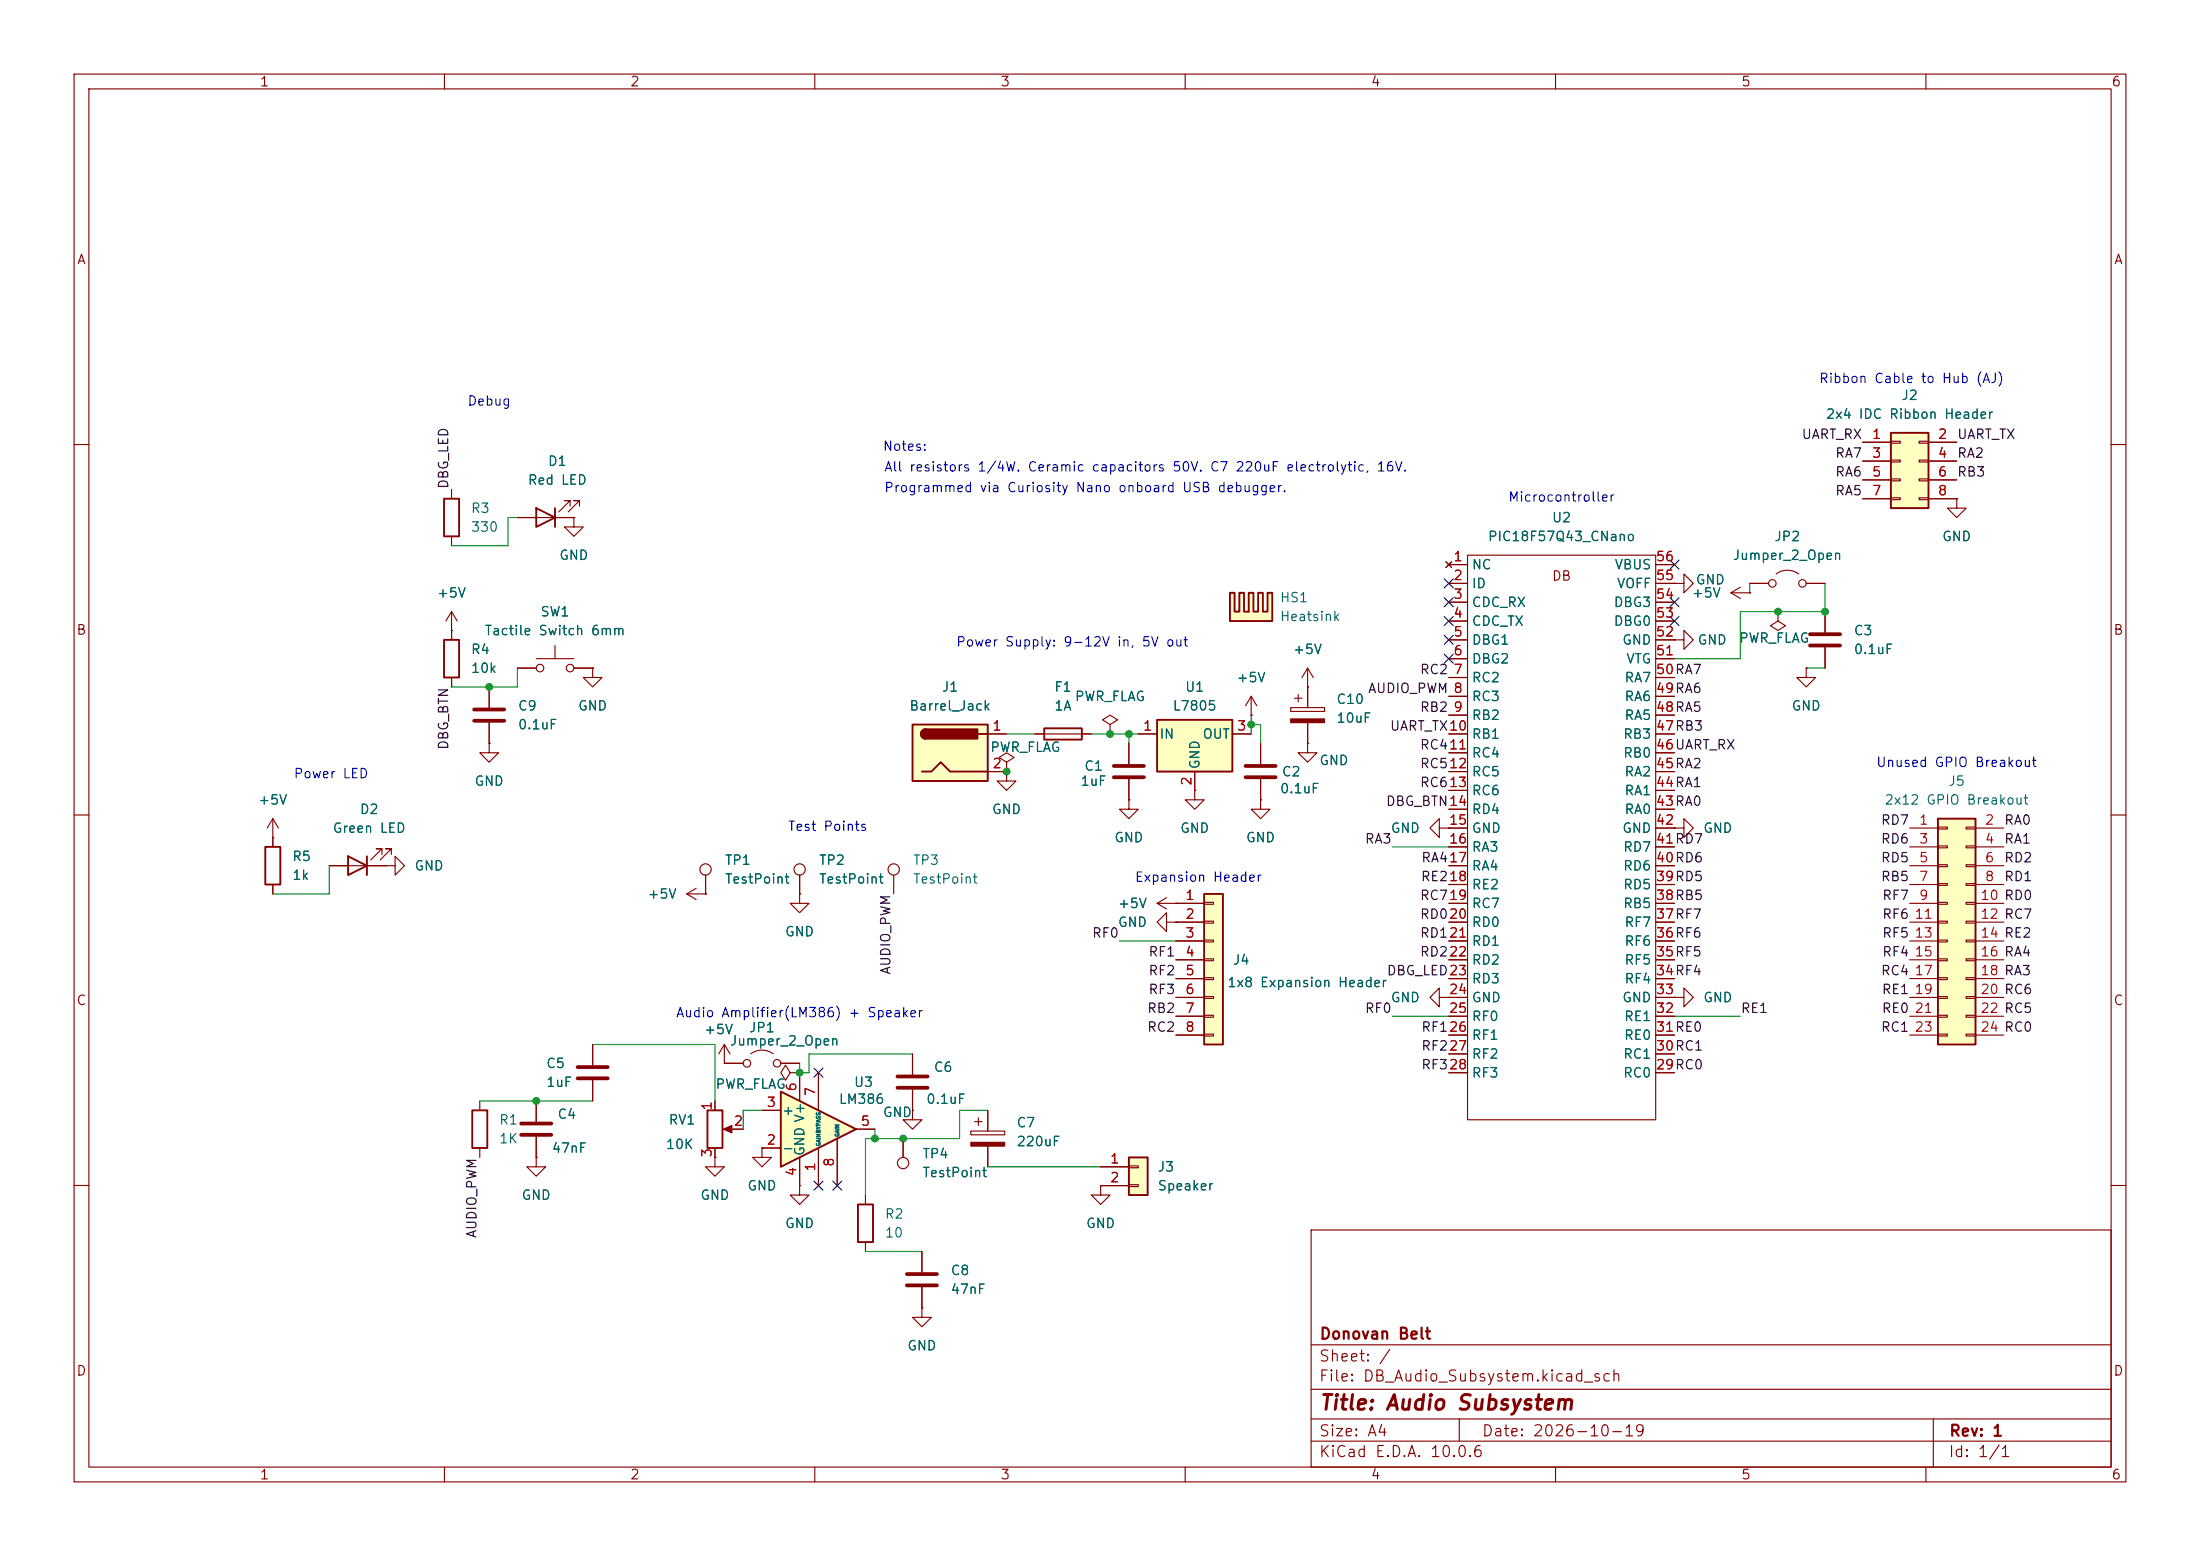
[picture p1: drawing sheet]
<svg xmlns="http://www.w3.org/2000/svg" width="297mm" height="210mm" viewBox="0 0 297 210" stroke-linecap="round" stroke-linejoin="round" font-family="sans-serif">
<g fill="none" stroke="#840000" stroke-width=".15">
<path d="M10 10h277v190h-277zM12 12h273v186h-273zM60 10v2M110 10v2M160 10v2M210 10v2M260 10v2M10 60h2M285 60h2M10 110h2M285 110h2M10 160h2"/>
<path d="M177 166h108v32h-108zM285 160h2M60 198v2M110 198v2M160 198v2M177 194.5h108M177 191.5h108M177 187.5h108M177 181.5h108M197 191.5v3M210 198v2M260 198v2"/>
<path d="M261 191.5v6.5"/>
</g>
<path d="M123.2 97.8h10.1v7.6h-10.1z" fill="#ffffc2"/>
<path d="M123.2 97.8h10.1v7.6h-10.1zM125 98.4a.64 .64 0 0 0-.7 .7 .64 .64 0 0 0 .7 .6M132.1 99.1h1.2M124.5 104.1h1.2l1.3-1.2 1.3 1.2h5" fill="none" stroke="#840000" stroke-width=".25"/>
<g fill="#840000" stroke="#840000" stroke-width=".25">
<path d="M124.5 98.6l.5-.2v1.3a.63 .63 0 0 1-.6-.4 .63 .63 0 0 1 .1-.7z"/>
<path d="M125 98.4h7v1.3h-7z"/>
</g>
<g fill="none" stroke="#840000" stroke-width=".15">
<path d="M80 90.2v1.2h1.3l-1.3 1.3-1.3-1.3h1.3M80 90.2h.1M133.3 99.1h2.6M52.1 116.8h1.2v-1.2l1.3 1.2-1.3 1.3v-1.3M52.1 116.8h.1M120.6 118.1v2.6M133.3 104.1h2.6M135.9 102.9l1-.7-1-.6-1 .6 1 .7v1.2M135.9 104.1h.1M135.9 104.1v1.3h1.3l-1.3 1.3-1.3-1.3h1.3"/>
<circle cx="120.6" cy="117.3" r=".76"/>
</g>
<path d="M156.2 97.2h10.2v6.9h-10.2z" fill="#ffffc2"/>
<path d="M156.2 97.2h10.2v6.9h-10.2zM35.8 114.3h2v5.1h-2zM47 115.6l2.5 1.2-2.5 1.3zM49.5 115.6v2.5" fill="none" stroke="#840000" stroke-width=".25"/>
<path d="M61 85.1h.1M61 82.6l-.8 1.2M61 82.6l.7 1.2M61 82.6v2.5M153.7 99.1h2.5M166.4 99.1h2.5M36.8 113v1.3M36.8 119.4v1.3M44.4 116.8h7.7M51.6 115.3v-.7h-.8h.8l-1.6 1.5M52.8 115.3v-.7h-.7h.7l-1.5 1.5M161.3 104.1v2.6" fill="none" stroke="#840000" stroke-width=".15"/>
<g fill="#ffffc2">
<path d="M166 80h.7v2.6h.6v-2.6h.6v2.6h.7l-.7 1.2h-1.9z"/>
<path d="M168.6 80h.6v2.6h.6v-2.6h.7v2.6h.6v-2.6h.7v3.8h-3.9l.7-1.2z"/>
</g>
<path d="M59.9 86.4h2.1v5h-2.1zM166 80h.7v2.6h.6v-2.6h.6v2.6h.7v-2.6h.6v2.6h.6v-2.6h.7v2.6h.6v-2.6h.7v3.8h-5.8z" fill="none" stroke="#840000" stroke-width=".25"/>
<path d="M150.4 103.4h4M150.4 104.9h4M168.1 103.4h4.1M168.1 104.9h4.1" fill="none" stroke="#840000" stroke-width=".51"/>
<g fill="none" stroke="#840000" stroke-width=".15">
<path d="M226.1 78.7h1.2v-1.2l1.3 1.2-1.3 1.3v-1.3M226.1 78.7h.1M234.9 79.2l-1.2 .8M61 85.1v1.3M61 91.4v1.3M69.8 90.2h2.6M72.4 88.9h5.1M74.9 87.1v1.8M77.5 90.2h2.5M168.9 96.5h.1M168.9 94l-.8 1.3M168.9 94l.8 1.3"/>
<path d="M168.9 94v2.5M174.2 95.5h4.6v.5h-4.6zM174.8 94.2h1M175.3 93.7v1M176.5 92.7h.1M176.5 90.2v5.3M176.5 97.5v2.8M176.5 90.2l-.7 1.2M176.5 90.2l.8 1.2M226.1 86.4h1.2v-1.3l1.3 1.3-1.3 1.2v-1.2M226.1 86.4h.1M233.7 80l1.2 .8"/>
<path d="M233.7 80h2.5M236.2 80h.1M152.4 108v1.2h1.3l-1.3 1.3-1.3-1.3h1.3M152.4 108h.1M152.4 100.3v2.8M152.4 105.2v2.8M161.3 106.7v1.3h1.3l-1.3 1.2-1.3-1.2h1.3M161.3 106.7h.1M170.2 108v1.2h1.2l-1.2 1.3-1.3-1.3h1.3M170.2 108h.1M170.2 100.3v2.8M170.2 105.2v2.8"/>
<path d="M176.5 100.3v1.3h1.3l-1.3 1.3-1.2-1.3h1.2M176.5 100.3h.1"/>
<circle cx="72.9" cy="90.2" r=".51"/>
<circle cx="77" cy="90.2" r=".51"/>
</g>
<path d="M174.2 97h4.6v.5h-4.6z" fill="#840000" stroke="#840000" stroke-width=".15"/>
<path d="M261.6 110.5h5.1v30.5h-5.1z" fill="#ffffc2"/>
<path d="M141 98.3h5v1.5h-5zM261.6 110.5h5.1v30.5h-5.1z" fill="none" stroke="#840000" stroke-width=".25"/>
<g fill="none" stroke="#840000" stroke-width=".15">
<path d="M195.2 75.8l.8 .8M195.6 76.2h2.5M195.6 78.7h2.5M196 75.8l-.8 .8M198.1 74.9h25.4v76.2h-25.4zM223.5 76.2h2.6M223.5 78.7h2.6M236.2 78.7h2.6M239.8 77.5a2.54 2.54 0 0 1 3 0M243.8 78.7h2.6M139.7 99.1h7.6M149.9 97.8l1-.6-1-.7-1.1 .7 1.1 .6v1.3"/>
<path d="M149.9 99.1h.1M195.6 99.1h2.5M195.6 81.3h2.5M195.6 83.8h2.5M195.6 86.4h2.5M195.6 88.9h2.5M195.6 91.4h2.5M195.6 94h2.5M195.6 96.5h2.5M223.5 99.1h2.6M223.5 81.3h2.6M223.5 83.8h2.6"/>
<path d="M223.5 86.4h2.6M223.5 88.9h2.6M223.5 91.4h2.6M223.5 94h2.6M223.5 96.5h2.6M240 82.6v1.2l1 .7-1 .6-1-.6 1-.7M240 82.6h.1M243.8 90.2v1.2h1.3l-1.3 1.3-1.2-1.3h1.2M243.8 90.2h.1M246.4 82.6v2.7M246.4 87.4v2.8M36.8 113h.1"/>
<path d="M36.8 110.5l-.7 1.3M36.8 110.5l.8 1.3M36.8 110.5v2.5M95.2 118.1v2.6M107.9 118.1v2.6M195.6 111.8h2.5M195.6 114.3h2.5M195.6 116.8h2.5M195.6 119.4h2.5M195.6 101.6h2.5M195.6 104.1h2.5M195.6 106.7h2.5"/>
<path d="M195.6 109.2h2.5M223.5 111.8h2.6M223.5 114.3h2.6M223.5 116.8h2.6M223.5 119.4h2.6M223.5 101.6h2.6M223.5 104.1h2.6M223.5 106.7h2.6M223.5 109.2h2.6M226.1 111.8h1.2v-1.3l1.3 1.3-1.3 1.2v-1.2M226.1 111.8h.1M257.8 111.8h3.8"/>
<path d="M257.8 114.3h3.8M257.8 116.8h3.8M257.8 119.4h3.8M261.6 111.6h1.3v.3h-1.3zM261.6 114.2h1.3v.2h-1.3zM261.6 116.7h1.3v.3h-1.3zM261.6 119.3h1.3v.2h-1.3zM265.4 111.6h1.3v.3h-1.3zM265.4 114.2h1.3v.2h-1.3zM265.4 116.7h1.3v.3h-1.3zM265.4 119.3h1.3v.2h-1.3zM266.7 111.8h3.8"/>
<path d="M266.7 114.3h3.8M266.7 116.8h3.8M266.7 119.4h3.8M107.9 120.7v1.2h1.3l-1.3 1.3-1.2-1.3h1.2M107.9 120.7h.1M156.2 121.9h2.5M156.2 121.9l1.3 .8M157.5 124.5v-1.3l-1.3 1.3 1.3 1.2v-1.2h1.2M157.5 121.2l-1.3 .7M158.7 124.5h.1M158.7 121.9h.1M195.6 121.9h2.5"/>
<path d="M195.6 124.5h2.5M195.6 127h2.5M195.6 129.5h2.5M195.6 132.1h2.5M195.6 134.6h2.5M195.6 137.2h2.5M195.6 139.7h2.5M223.5 121.9h2.6M223.5 124.5h2.6M223.5 127h2.6M223.5 129.5h2.6M223.5 132.1h2.6"/>
<path d="M223.5 134.6h2.6M223.5 137.2h2.6M223.5 139.7h2.6M226.1 134.6h1.2v-1.2l1.3 1.2-1.3 1.3v-1.3M226.1 134.6h.1M257.8 121.9h3.8M257.8 124.5h3.8M257.8 127h3.8M257.8 129.5h3.8M257.8 132.1h3.8M257.8 134.6h3.8M257.8 137.2h3.8"/>
<path d="M257.8 139.7h3.8M261.6 121.8h1.3v.2h-1.3zM261.6 124.3h1.3v.3h-1.3zM261.6 126.9h1.3v.2h-1.3zM261.6 129.4h1.3v.3h-1.3zM261.6 132h1.3v.2h-1.3zM261.6 134.5h1.3v.2h-1.3zM261.6 137h1.3v.3h-1.3zM261.6 139.6h1.3v.2h-1.3zM265.4 121.8h1.3v.2h-1.3zM265.4 124.3h1.3v.3h-1.3zM265.4 126.9h1.3v.2h-1.3z"/>
<path d="M265.4 129.4h1.3v.3h-1.3zM265.4 132h1.3v.2h-1.3zM265.4 134.5h1.3v.2h-1.3zM265.4 137h1.3v.3h-1.3zM265.4 139.6h1.3v.2h-1.3zM266.7 121.9h3.8M266.7 124.5h3.8M266.7 127h3.8M266.7 129.5h3.8M266.7 132.1h3.8M266.7 134.6h3.8M266.7 137.2h3.8"/>
<path d="M266.7 139.7h3.8M96.5 156.2v1.3h1.3l-1.3 1.3-1.3-1.3h1.3M96.5 156.2h.1M102.9 154.9v1.3h1.2l-1.2 1.3-1.3-1.3h1.3M102.9 154.9h.1M121.9 153.7v2.5M123.2 149.9v1.2h1.3l-1.3 1.3-1.3-1.3h1.3M123.2 149.9h.1M123.2 142.2v2.8M123.2 147.1v2.8M195.6 142.2h2.5M195.6 144.8h2.5"/>
<path d="M223.5 142.2h2.6M223.5 144.8h2.6M107.9 160v1.3h1.3l-1.3 1.3-1.2-1.3h1.2M107.9 160h.1"/>
<circle cx="239.3" cy="78.7" r=".51"/>
<circle cx="243.3" cy="78.7" r=".51"/>
<circle cx="95.2" cy="117.3" r=".76"/>
<circle cx="107.9" cy="117.3" r=".76"/>
<circle cx="121.9" cy="157" r=".76"/>
</g>
<path d="M244.3 85.6h4.1M244.3 87.1h4.1M121.2 145.3h4M121.2 146.8h4" fill="none" stroke="#840000" stroke-width=".51"/>
<path d="M255.3 58.4h5v10.2h-5z" fill="#ffffc2"/>
<path d="M255.3 58.4h5v10.2h-5z" fill="none" stroke="#840000" stroke-width=".25"/>
<g fill="none" stroke="#840000" stroke-width=".15">
<path d="M251.5 59.7h3.8M255.3 59.6h1.2v.2h-1.2zM259.1 59.6h1.2v.2h-1.2zM260.3 59.7h3.9M251.5 62.2h3.8M251.5 64.8h3.8M251.5 67.3h3.8M255.3 62.1h1.2v.3h-1.2zM255.3 64.6h1.2v.3h-1.2zM255.3 67.2h1.2v.2h-1.2zM259.1 62.1h1.2v.3h-1.2zM259.1 64.6h1.2v.3h-1.2z"/>
<path d="M259.1 67.2h1.2v.2h-1.2zM260.3 62.2h3.9M260.3 64.8h3.9M260.3 67.3h3.9"/>
</g>
<path d="M105.4 147.3l10.2 5.1-10.2 5.1z" fill="#ffffc2"/>
<path d="M105.4 147.3l10.2 5.1-10.2 5.1z" fill="none" stroke="#840000" stroke-width=".25"/>
<g fill="none" stroke="#840000" stroke-width=".15">
<path d="M264.2 67.3v1.3h1.2l-1.2 1.3-1.3-1.3h1.3M264.2 67.3h.1M97.8 143.5h.1M97.8 141l-.8 1.2M97.8 141l.8 1.2M97.8 141v2.5M97.8 143.5h2.5M101.3 142.2a2.54 2.54 0 0 1 3.1 0M102.9 154.9h2.5M102.9 149.9h2.5M105.4 143.5h2.5M106.7 144.8l-.7-1-.6 1 .6 1 .7-1h1.2"/>
<path d="M107.9 144.8h.1M107.9 144.8v3.8M107.9 156.2v3.8M110.5 144.8v5.1M110.5 154.9v5.1M113 153.7v6.3M115.6 152.4h2.5M131.1 152.7h4.5v.5h-4.5zM131.6 151.4h1M132.1 150.9v1M133.3 149.9v2.8M133.3 154.7v2.8"/>
<circle cx="100.8" cy="143.5" r=".51"/>
<circle cx="104.9" cy="143.5" r=".51"/>
</g>
<path d="M131.1 154.2h4.5v.5h-4.5z" fill="#840000" stroke="#840000" stroke-width=".15"/>
<path d="M152.4 156.2h2.5v5.1h-2.5z" fill="#ffffc2"/>
<path d="M59.9 67.3h2.1v5.1h-2.1zM152.4 156.2h2.5v5.1h-2.5z" fill="none" stroke="#840000" stroke-width=".25"/>
<path d="M61 66v1.3M61 72.4v1.3M194.3 134.6v-1.2l-1.3 1.2 1.3 1.3v-1.3h1.3M195.6 134.6h.1M148.6 157.5h3.8M152.4 157.4h1.3v.2h-1.3zM152.4 159.9h1.3v.2h-1.3zM124.5 176.5v1.3h1.2l-1.2 1.3-1.3-1.3h1.3M124.5 176.5h.1M148.6 160v1.3h1.3l-1.3 1.3-1.3-1.3h1.3M148.6 160h.1M148.6 160h3.8" fill="none" stroke="#840000" stroke-width=".15"/>
<path d="M162.6 120.7h2.5v20.3h-2.5z" fill="#ffffc2"/>
<path d="M72.4 68.6l2.5 1.3-2.5 1.2zM74.9 68.6v2.5M162.6 120.7h2.5v20.3h-2.5zM63.8 149.9h2v5h-2zM95.5 149.9h2v5h-2zM115.8 162.6h2.1v5h-2.1z" fill="none" stroke="#840000" stroke-width=".25"/>
<g fill="none" stroke="#840000" stroke-width=".15">
<path d="M251.5 59.7h3.8M260.3 59.7h3.9M69.8 69.9h7.7M77 68.3v-.7h-.8h.8l-1.6 1.5M77.5 69.9v1.2h1.2l-1.2 1.3-1.3-1.3h1.3M77.5 69.9h.1M78.2 68.3v-.7h-.7h.7l-1.5 1.5M195.2 75.8l.8 .8M195.6 76.2h2.5M195.6 78.7h2.5M196 75.8l-.8 .8M223.5 76.2h2.6"/>
<path d="M223.5 78.7h2.6M226.1 78.7h.1M236.2 78.7h2.6M243.8 78.7h2.6M251.5 62.2h3.8M251.5 64.8h3.8M251.5 67.3h3.8M260.3 62.2h3.9M260.3 64.8h3.9M260.3 67.3h3.9M264.2 67.3h.1M61 85.1h.1"/>
<path d="M61 85.1v1.3M61 91.4v1.3M66 92.7v2.8M66 97.5v2.8M69.8 90.2h2.6M77.5 90.2h2.5M80 90.2h.1M133.3 99.1h2.6M139.7 99.1h1.3M146 99.1h1.3M149.9 99.1h.1M153.7 99.1h2.5"/>
<path d="M166.4 99.1h2.5M168.9 96.5h.1M176.5 92.7h.1M176.5 92.7v2.8M176.5 97.5v2.8M195.6 99.1h2.5M195.6 81.3h2.5M195.6 83.8h2.5M195.6 86.4h2.5M195.6 88.9h2.5M195.6 91.4h2.5M195.6 94h2.5"/>
<path d="M195.6 96.5h2.5M223.5 99.1h2.6M223.5 81.3h2.6M223.5 83.8h2.6M223.5 86.4h2.6M223.5 88.9h2.6M223.5 91.4h2.6M223.5 94h2.6M223.5 96.5h2.6M226.1 86.4h.1M236.2 80h.1M240 82.6h.1"/>
<path d="M243.8 90.2h.1M246.4 82.6v2.7M246.4 87.4v2.8M36.8 113h.1M36.8 113v1.3M36.8 119.4v1.3M44.4 116.8h2.6M49.5 116.8h2.6M52.1 116.8h.1M66 100.3v1.3h1.3l-1.3 1.3-1.2-1.3h1.2M66 100.3h.1M94 119.9l-1.3 .8"/>
<path d="M95.2 118.1v2.6M107.9 118.1v2.6M133.3 104.1h2.6M135.9 104.1h.1M152.4 108h.1M152.4 100.3v2.8M152.4 105.2v2.8M161.3 106.7h.1M161.3 104.1v2.6M170.2 108h.1M170.2 100.3v2.8M170.2 105.2v2.8"/>
<path d="M176.5 100.3h.1M194.3 111.8v-1.3l-1.3 1.3 1.3 1.2v-1.2h1.3M195.6 111.8h.1M195.6 104.1h2.5M195.6 101.6h2.5M195.6 106.7h2.5M195.6 109.2h2.5M195.6 111.8h2.5M195.6 114.3h2.5M195.6 116.8h2.5M195.6 119.4h2.5M223.5 104.1h2.6"/>
<path d="M223.5 101.6h2.6M223.5 106.7h2.6M223.5 109.2h2.6M223.5 111.8h2.6M223.5 114.3h2.6M223.5 116.8h2.6M223.5 119.4h2.6M226.1 111.8h.1M92.7 120.7l1.3 .7M92.7 120.7h2.5M95.2 120.7h.1M107.9 120.7h.1"/>
<path d="M158.7 124.5h.1M158.7 121.9h.1M158.7 121.9h3.9M158.7 124.5h3.9M158.7 127h3.9M158.7 129.5h3.9M158.7 132.1h3.9M158.7 134.6h3.9M158.7 137.2h3.9M158.7 139.7h3.9M162.6 121.8h1.2v.2h-1.2zM162.6 124.3h1.2v.3h-1.2z"/>
<path d="M162.6 126.9h1.2v.2h-1.2zM162.6 129.4h1.2v.3h-1.2zM162.6 132h1.2v.2h-1.2zM162.6 134.5h1.2v.2h-1.2zM162.6 137h1.2v.3h-1.2zM162.6 139.6h1.2v.2h-1.2zM195.6 134.6h.1M195.6 121.9h2.5M195.6 124.5h2.5M195.6 127h2.5M195.6 129.5h2.5M195.6 132.1h2.5"/>
<path d="M195.6 134.6h2.5M195.6 137.2h2.5M195.6 139.7h2.5M223.5 121.9h2.6M223.5 124.5h2.6M223.5 127h2.6M223.5 129.5h2.6M223.5 132.1h2.6M223.5 134.6h2.6M223.5 137.2h2.6M223.5 139.7h2.6M226.1 134.6h.1"/>
<path d="M64.8 148.6v1.3M64.8 154.9v1.3M72.4 156.2v1.3h1.3l-1.3 1.3-1.3-1.3h1.3M72.4 156.2h.1M72.4 148.6v2.8M72.4 153.4v2.8M80 141v2.8M80 145.8v2.8M96.5 156.2h.1M96.5 148.6v1.3M96.5 154.9v1.3M97.8 143.5h.1"/>
<path d="M97.8 143.5h2.5M98 152.4h2.3M102.9 154.9h.1M102.9 154.9h2.5M102.9 149.9h2.5M105.4 143.5h2.5M107.9 144.8h.1M107.9 144.8v3.8M107.9 156.2v3.8M110.5 144.8v5.1M110.5 154.9v5.1M113 153.7v6.3"/>
<path d="M115.6 152.4h2.5M121.9 153.7v2.5M123.2 149.9h.1M123.2 142.2v2.8M123.2 147.1v2.8M133.3 149.9v2.8M133.3 154.7v2.8M148.6 157.5h3.8M195.6 142.2h2.5M195.6 144.8h2.5M223.5 142.2h2.6M223.5 144.8h2.6"/>
<path d="M107.9 160h.1M116.8 161.3v1.3M116.8 167.6v1.3M124.5 176.5h.1M124.5 168.9v2.8M124.5 173.7v2.8M148.6 160h.1M148.6 160h3.8"/>
</g>
<path d="M64 95.8h4.1M64 97.3h4.1M70.4 151.6h4M70.4 153.2h4M78 144h4M78 145.5h4M122.4 172h4.1M122.4 173.5h4.1" fill="none" stroke="#840000" stroke-width=".51"/>
<path d="M97.7 152.4l1.1-.5v1z" fill="#840000" stroke="#840000" stroke-width=".15"/>
<g fill="none" stroke="#009600" stroke-width=".15">
<path d="M69.8 69.9h-1.2v3.8h-7.6M236.2 78.7v1.3M246.4 78.7v3.9h-11.5v6.3h-8.8M69.8 90.2v2.5h-8.8M135.9 99.1h3.8M147.3 99.1h6.4M152.4 99.1v1.2M168.9 97.8h1.3v2.5M168.9 96.5v2.6M243.8 90.2h2.6M44.4 116.8v3.9h-7.6M188 114.3h7.6"/>
<path d="M151.1 127h7.6M188 137.2h7.6M226.1 137.2h8.8M64.8 148.6h15.2M80 141h16.5v7.6M102.9 149.9h-2.6v2.5M118.1 152.4v1.3M123.2 142.2h-14v2.6h-1.3v-1.3M133.3 149.9h-3.8v3.8h-12.7v7.6M133.3 157.5h15.3M116.8 168.9h7.7"/>
</g>
<g fill="none" stroke="#000084" stroke-width=".15">
<path d="M195 78.1l1.2 1.2M196.2 78.1l-1.2 1.2M225.5 75.6l1.2 1.2M226.7 75.6l-1.2 1.2M195 80.7l1.2 1.2M195 88.3l1.2 1.2M195 83.2l1.2 1.2M195 85.8l1.2 1.2M196.2 80.7l-1.2 1.2M196.2 88.3l-1.2 1.2M196.2 83.2l-1.2 1.2M196.2 85.8l-1.2 1.2"/>
<path d="M225.5 83.2l1.2 1.2M225.5 80.7l1.2 1.2M226.7 83.2l-1.2 1.2M226.7 80.7l-1.2 1.2M109.9 159.4l1.2 1.2M109.9 144.2l1.2 1.2M111.1 159.4l-1.2 1.2M111.1 144.2l-1.2 1.2M112.4 159.4l1.2 1.2M113.6 159.4l-1.2 1.2"/>
</g>
<g fill="#009600" stroke="#009600" stroke-width=".14">
<circle cx="152.4" cy="99.1" r=".46"/>
<circle cx="168.9" cy="97.8" r=".46"/>
<circle cx="135.9" cy="104.1" r=".46"/>
<circle cx="149.9" cy="99.1" r=".46"/>
<circle cx="240" cy="82.6" r=".46"/>
<circle cx="246.4" cy="82.6" r=".46"/>
<circle cx="66" cy="92.7" r=".46"/>
<circle cx="72.4" cy="148.6" r=".46"/>
<circle cx="118.1" cy="153.7" r=".46"/>
<circle cx="121.9" cy="153.7" r=".46"/>
<circle cx="107.9" cy="144.8" r=".46"/>
</g>
<text font-size="2" fill="#840000" x="178" y="190.8">Title: Audio Subsystem</text>
<g font-size="1.5" fill="#840000">
<text x="178" y="184.1">Sheet: /</text>
<text x="178" y="181.1">Donovan Belt</text>
<text x="178" y="186.8">File: DB_Audio_Subsystem.kicad_sch</text>
<text x="178" y="197">KiCad E.D.A. 10.0.6</text>
<text x="178" y="194.2">Size: A4</text>
<text x="200" y="194.2">Date: 2026-10-19</text>
<text x="263" y="197">Id: 1/1</text>
<text x="263" y="194.2">Rev: 1</text>
</g>
<g font-size="1.3" fill="#840000">
<text x="35" y="12">1</text>
<text x="85" y="12">2</text>
<text x="135" y="12">3</text>
<text x="185" y="12">4</text>
<text x="235" y="12">5</text>
<text x="285" y="12">6</text>
<text x="10.3" y="36">A</text>
<text x="285.3" y="36">A</text>
<text x="209.4" y="78.7">DB</text>
<text x="10.2" y="86">B</text>
<text x="285.2" y="86">B</text>
<text x="10.2" y="136">C</text>
<text x="285.2" y="136">C</text>
<text x="10.2" y="186">D</text>
<text x="285.2" y="186">D</text>
<text x="35" y="200">1</text>
<text x="85" y="200">2</text>
<text x="135" y="200">3</text>
<text x="185" y="200">4</text>
<text x="235" y="200">5</text>
<text x="285" y="200">6</text>
</g>
<g font-size="1.3" fill="#0000c2">
<text x="245.5" y="52">Ribbon Cable to Hub (AJ)</text>
<text x="63" y="55.1">Debug</text>
<text x="119.1" y="61.2">Notes:</text>
<text x="119.3" y="64">All resistors 1/4W. Ceramic capacitors 50V. C7 220uF electrolytic, 16V.</text>
<text x="119.3" y="66.8">Programmed via Curiosity Nano onboard USB debugger.</text>
<text x="203.5" y="68">Microcontroller</text>
<text x="129" y="87.6">Power Supply: 9-12V in, 5V out</text>
<text x="39.6" y="105.4">Power LED</text>
<text x="253.2" y="103.8">Unused GPIO Breakout</text>
<text x="106.3" y="112.5">Test Points</text>
<text x="153.1" y="119.3">Expansion Header</text>
<text x="91.2" y="137.6">Audio Amplifier(LM386) + Speaker</text>
</g>
<g font-size="1.3" fill="#0f0f0f">
<text x="243.1" y="59.6">UART_RX</text>
<text x="264.1" y="59.6">UART_TX</text>
<text x="247.7" y="62.1">RA7</text>
<text x="247.7" y="64.6">RA6</text>
<text x="264.1" y="64.6">RB3</text>
<text x="264.1" y="62.1">RA2</text>
<text x="60.8" y="66.1" transform="rotate(-90 60.8 66.1)">DBG_LED</text>
<text x="247.7" y="67.2">RA5</text>
<text x="184.6" y="93.9">AUDIO_PWM 8</text>
<text x="191.6" y="91.3">RC2</text>
<text x="60.8" y="101.3" transform="rotate(-90 60.8 101.3)">DBG_BTN</text>
<text x="187.6" y="98.9">UART_TX10</text>
<text x="191.6" y="96.4">RB2</text>
<text x="191.6" y="101.5">RC411</text>
<text x="191.6" y="104">RC512</text>
<text x="191.6" y="106.6">RC613</text>
<text x="187" y="109.1">DBG_BTN14</text>
<text x="253.8" y="111.6">RD7</text>
<text x="270.5" y="111.6">RA0</text>
<text x="184.2" y="114.2">RA3</text>
<text x="191.7" y="119.3">RE218</text>
<text x="191.8" y="116.7">RA417</text>
<text x="253.8" y="116.7">RD5</text>
<text x="253.8" y="119.3">RB5</text>
<text x="253.8" y="114.2">RD6</text>
<text x="270.5" y="116.7">RD2</text>
<text x="270.5" y="119.3">RD1</text>
<text x="270.5" y="114.2">RA1</text>
<text x="191.6" y="124.3">RD020</text>
<text x="191.6" y="121.8">RC719</text>
<text x="254" y="124.3">RF6</text>
<text x="254" y="121.8">RF7</text>
<text x="120.5" y="131.6" transform="rotate(-90 120.5 131.6)">AUDIO_PWM</text>
<text x="147.3" y="126.9">RF0</text>
<text x="155" y="129.4">RF1</text>
<text x="155" y="132">RF2</text>
<text x="187.1" y="132">DBG_LED23</text>
<text x="191.6" y="126.9">RD121</text>
<text x="191.6" y="129.4">RD222</text>
<text x="253.8" y="132">RC4</text>
<text x="254" y="129.4">RF4</text>
<text x="254" y="126.9">RF5</text>
<text x="154.8" y="137">RB2</text>
<text x="155" y="134.5">RF3</text>
<text x="184.2" y="137">RF0</text>
<text x="234.9" y="137">RE1</text>
<text x="254" y="137">RE0</text>
<text x="254" y="134.5">RE1</text>
<text x="154.8" y="139.6">RC2</text>
<text x="191.8" y="139.6">RF126</text>
<text x="191.8" y="142.1">RF227</text>
<text x="253.8" y="139.6">RC1</text>
<text x="191.8" y="144.7">RF328</text>
<text x="64.6" y="167.2" transform="rotate(-90 64.6 167.2)">AUDIO_PWM</text>
</g>
<g font-size="1.3" fill="#006464">
<text x="246.4" y="56.8">2x4 IDC Ribbon Header</text>
<text x="256.6" y="54.3">J2</text>
<text x="71.2" y="65.7">Red LED</text>
<text x="73.9" y="63.2">D1</text>
<text x="63.5" y="69.5">R3</text>
<text x="209.4" y="70.8">U2</text>
<text x="63.5" y="72.1">330</text>
<text x="75.4" y="75.9">GND</text>
<text x="198.6" y="77.2">NC</text>
<text x="200.8" y="73.4">PIC18F57Q43_CNano</text>
<text x="217.9" y="77.2">VBUS</text>
<text x="233.8" y="75.9">Jumper_2_Open</text>
<text x="239.4" y="73.4">JP2</text>
<text x="262.1" y="73.4">GND</text>
<text x="58.9" y="81">+5V</text>
<text x="72.9" y="83.5">SW1</text>
<text x="172.7" y="81.6">HS1</text>
<text x="198.6" y="79.7">ID</text>
<text x="198.6" y="82.2">CDC_RX</text>
<text x="217.8" y="82.2">DBG3</text>
<text x="218.2" y="79.7">VOFF</text>
<text x="228.3" y="81">+5V</text>
<text x="228.8" y="79.2">GND</text>
<text x="63.5" y="88.6">R4</text>
<text x="65.3" y="86.1">Tactile Switch 6mm</text>
<text x="172.7" y="84.1">Heatsink</text>
<text x="174.5" y="88.6">+5V</text>
<text x="198.6" y="84.8">CDC_TX</text>
<text x="198.6" y="87.3">DBG1</text>
<text x="198.6" y="89.9">DBG2</text>
<text x="217.8" y="84.8">DBG0</text>
<text x="218.9" y="87.3">GND</text>
<text x="219.5" y="89.9">VTG</text>
<text x="229.1" y="87.3">GND</text>
<text x="234.7" y="87.1">PWR_FLAG</text>
<text x="250.2" y="86.1">C3</text>
<text x="250.2" y="88.6">0.1uF</text>
<text x="63.5" y="91.1">10k</text>
<text x="127.1" y="93.7">J1</text>
<text x="142.2" y="93.7">F1</text>
<text x="145" y="94.9">PWR_FLAG</text>
<text x="159.9" y="93.7">U1</text>
<text x="166.8" y="92.4">+5V</text>
<text x="180.3" y="95.3">C10</text>
<text x="198.6" y="92.4">RC2</text>
<text x="198.6" y="94.9">RC3</text>
<text x="219.2" y="94.9">RA6</text>
<text x="219.2" y="92.4">RA7</text>
<text x="69.8" y="96.2">C9</text>
<text x="69.8" y="98.8">0.1uF</text>
<text x="77.9" y="96.2">GND</text>
<text x="122.7" y="96.2">Barrel_Jack</text>
<text x="133.6" y="101.8">PWR_FLAG</text>
<text x="142.2" y="96.2">1A</text>
<text x="156.4" y="100">IN</text>
<text x="158.2" y="96.2">L7805</text>
<text x="162.3" y="100">OUT</text>
<text x="180.3" y="97.9">10uF</text>
<text x="198.6" y="97.5">RB2</text>
<text x="198.6" y="100">RB1</text>
<text x="219" y="100">RB3</text>
<text x="219.2" y="97.5">RA5</text>
<text x="241.8" y="96.2">GND</text>
<text x="64" y="106.4">GND</text>
<text x="145.8" y="106.4">1uF</text>
<text x="146.3" y="104.3">C1</text>
<text x="162.3" y="103.9" transform="rotate(-90 162.3 103.9)">GND</text>
<text x="172.7" y="107.4">0.1uF</text>
<text x="173" y="105.1">C2</text>
<text x="178" y="103.6">GND</text>
<text x="198.6" y="102.6">RC4</text>
<text x="198.6" y="105.1">RC5</text>
<text x="198.6" y="107.6">RC6</text>
<text x="219" y="102.6">RB0</text>
<text x="219.2" y="107.6">RA1</text>
<text x="219.2" y="105.1">RA2</text>
<text x="262.9" y="106.4">J5</text>
<text x="34.8" y="108.9">+5V</text>
<text x="44.8" y="112.7">Green LED</text>
<text x="48.5" y="110.2">D2</text>
<text x="133.8" y="110.2">GND</text>
<text x="150.3" y="114">GND</text>
<text x="159.2" y="112.7">GND</text>
<text x="168.1" y="114">GND</text>
<text x="187.7" y="112.7">GND</text>
<text x="198.6" y="110.2">RD4</text>
<text x="198.6" y="112.7">GND</text>
<text x="218.9" y="112.7">GND</text>
<text x="219.2" y="110.2">RA0</text>
<text x="229.9" y="112.7">GND</text>
<text x="254.3" y="108.9">2x12 GPIO Breakout</text>
<text x="39.4" y="116.5">R5</text>
<text x="39.4" y="119.1">1k</text>
<text x="55.9" y="117.8">GND</text>
<text x="97.8" y="117">TP1</text>
<text x="97.8" y="119.6">TestPoint</text>
<text x="110.5" y="117">TP2</text>
<text x="110.5" y="119.6">TestPoint</text>
<text x="123.2" y="117">TP3</text>
<text x="123.2" y="119.6">TestPoint</text>
<text x="198.6" y="115.3">RA3</text>
<text x="198.6" y="117.8">RA4</text>
<text x="219" y="117.8">RD6</text>
<text x="219" y="115.3">RD7</text>
<text x="87.3" y="121.6">+5V</text>
<text x="150.8" y="125.4">GND</text>
<text x="150.8" y="122.9">+5V</text>
<text x="198.6" y="120.3">RE2</text>
<text x="198.6" y="122.9">RC7</text>
<text x="198.6" y="125.4">RD0</text>
<text x="219" y="122.9">RB5</text>
<text x="219" y="120.3">RD5</text>
<text x="219.2" y="125.4">RF7</text>
<text x="105.9" y="126.7">GND</text>
<text x="166.4" y="130.5">J4</text>
<text x="198.6" y="128">RD1</text>
<text x="198.6" y="130.5">RD2</text>
<text x="219.2" y="130.5">RF5</text>
<text x="219.2" y="128">RF6</text>
<text x="165.6" y="133.6">1x8 Expansion Header</text>
<text x="187.7" y="135.6">GND</text>
<text x="198.6" y="133">RD3</text>
<text x="198.6" y="135.6">GND</text>
<text x="218.9" y="135.6">GND</text>
<text x="219.2" y="133">RF4</text>
<text x="229.9" y="135.6">GND</text>
<text x="95" y="139.9">+5V</text>
<text x="98.4" y="141.4">Jumper_2_Open</text>
<text x="101" y="139.6">JP1</text>
<text x="198.6" y="138.1">RF0</text>
<text x="198.6" y="140.7">RF1</text>
<text x="198.6" y="143.2">RF2</text>
<text x="219" y="143.2">RC1</text>
<text x="219.2" y="140.7">RE0</text>
<text x="219.2" y="138.1">RE1</text>
<text x="73.6" y="144.5">C5</text>
<text x="73.6" y="147">1uF</text>
<text x="96.5" y="147.3">PWR_FLAG</text>
<text x="113.2" y="149.3">LM386</text>
<text x="115.2" y="147">U3</text>
<text x="125" y="149.3">0.1uF</text>
<text x="126" y="145">C6</text>
<text x="198.6" y="145.7">RF3</text>
<text x="219" y="145.7">RC0</text>
<text x="67.3" y="152.1">R1</text>
<text x="67.3" y="154.6">1K</text>
<text x="74.4" y="155.9">47nF</text>
<text x="75.2" y="151.3">C4</text>
<text x="89.8" y="155.4">10K</text>
<text x="90.2" y="152.1">RV1</text>
<text x="105.5" y="155.9">-</text>
<text x="105.5" y="150.8">+</text>
<text x="119.1" y="151.1">GND</text>
<text x="137.1" y="152.5">C7</text>
<text x="137.1" y="155">220uF</text>
<text x="100.8" y="161">GND</text>
<text x="108.9" y="156.1" transform="rotate(-90 108.9 156.1)">GND V+</text>
<text x="124.4" y="156.7">TP4</text>
<text x="124.4" y="159.2">TestPoint</text>
<text x="156.2" y="158.4">J3</text>
<text x="156.2" y="161">Speaker</text>
<text x="70.3" y="162.3">GND</text>
<text x="94.5" y="162.3">GND</text>
<text x="105.9" y="166.1">GND</text>
<text x="119.4" y="164.8">R2</text>
<text x="119.4" y="167.3">10</text>
<text x="146.5" y="166.1">GND</text>
<text x="128.3" y="172.4">C8</text>
<text x="128.3" y="175">47nF</text>
<text x="122.4" y="182.6">GND</text>
</g>
<g font-size="1.3" fill="#a90000">
<text x="252.6" y="59.6">1</text>
<text x="261.5" y="59.6">2</text>
<text x="252.6" y="62.1">3</text>
<text x="252.6" y="64.6">5</text>
<text x="261.5" y="62.1">4</text>
<text x="261.5" y="64.6">6</text>
<text x="252.6" y="67.2">7</text>
<text x="261.5" y="67.2">8</text>
<text x="196.1" y="76.1">1</text>
<text x="223.5" y="76.1">56</text>
<text x="196.1" y="78.6">2</text>
<text x="196.1" y="81.1">3</text>
<text x="196.1" y="83.7">4</text>
<text x="223.5" y="83.7">53</text>
<text x="223.5" y="81.1">54</text>
<text x="223.5" y="78.6">55</text>
<text x="196.1" y="86.2">5</text>
<text x="196.1" y="88.8">6</text>
<text x="223.5" y="88.8">51</text>
<text x="223.5" y="86.2">52</text>
<text x="196.1" y="91.3">7</text>
<text x="196.1" y="93.8">8</text>
<text x="223.5" y="93.8">49RA6</text>
<text x="223.5" y="91.3">50RA7</text>
<text x="223.5" y="93.8">49</text>
<text x="223.5" y="91.3">50</text>
<text x="133.9" y="98.9">1</text>
<text x="154.2" y="98.9">1</text>
<text x="166.9" y="98.9">3</text>
<text x="195.5" y="98.9">10</text>
<text x="195.5" y="101.5">11</text>
<text x="196.1" y="96.4">9</text>
<text x="223.5" y="101.5">46UART_RX</text>
<text x="223.5" y="98.9">47RB3</text>
<text x="223.5" y="96.4">48RA5</text>
<text x="223.5" y="101.5">46</text>
<text x="223.5" y="98.9">47</text>
<text x="223.5" y="96.4">48</text>
<text x="133.9" y="104">2</text>
<text x="161.2" y="106.1" transform="rotate(-90 161.2 106.1)">2</text>
<text x="195.5" y="104">12</text>
<text x="195.5" y="106.5">13</text>
<text x="223.5" y="106.5">44RA1</text>
<text x="223.5" y="104">45RA2</text>
<text x="223.5" y="106.5">44</text>
<text x="223.5" y="104">45</text>
<text x="195.5" y="111.6">15</text>
<text x="195.5" y="109.1">14</text>
<text x="223.5" y="111.6">42</text>
<text x="223.5" y="109.1">43RA0</text>
<text x="223.5" y="109.1">43</text>
<text x="259" y="111.6">1</text>
<text x="267.9" y="111.6">2</text>
<text x="195.5" y="114.2">16</text>
<text x="195.5" y="116.7">17</text>
<text x="195.5" y="119.2">18</text>
<text x="223.5" y="119.2">39RD5</text>
<text x="223.5" y="116.7">40RD6</text>
<text x="223.5" y="114.2">41RD7</text>
<text x="223.5" y="119.2">39</text>
<text x="223.5" y="116.7">40</text>
<text x="223.5" y="114.2">41</text>
<text x="259" y="114.2">3</text>
<text x="259" y="116.7">5</text>
<text x="259" y="119.2">7</text>
<text x="267.9" y="114.2">4</text>
<text x="267.9" y="116.7">6</text>
<text x="267.9" y="119.2">8</text>
<text x="159.9" y="121.8">1</text>
<text x="159.9" y="124.3">2</text>
<text x="195.5" y="121.8">19</text>
<text x="195.5" y="124.3">20</text>
<text x="223.5" y="124.3">37RF7</text>
<text x="223.5" y="121.8">38RB5</text>
<text x="223.5" y="124.3">37</text>
<text x="223.5" y="121.8">38</text>
<text x="258.4" y="124.3">11</text>
<text x="259" y="121.8">9</text>
<text x="267.3" y="121.8">10 RD0</text>
<text x="267.3" y="124.3">12 RC7</text>
<text x="159.9" y="126.9">3</text>
<text x="159.9" y="129.4">4</text>
<text x="159.9" y="131.9">5</text>
<text x="195.5" y="126.9">21</text>
<text x="195.5" y="129.4">22</text>
<text x="195.5" y="131.9">23</text>
<text x="223.5" y="131.9">34RF4</text>
<text x="223.5" y="129.4">35RF5</text>
<text x="223.5" y="126.9">36RF6</text>
<text x="223.5" y="131.9">34</text>
<text x="223.5" y="129.4">35</text>
<text x="223.5" y="126.9">36</text>
<text x="258.4" y="126.9">13</text>
<text x="258.4" y="129.4">15</text>
<text x="258.4" y="131.9">17</text>
<text x="267.3" y="126.9">14 RE2</text>
<text x="267.3" y="129.4">16 RA4</text>
<text x="267.3" y="131.9">18 RA3</text>
<text x="159.9" y="134.5">6</text>
<text x="159.9" y="137">7</text>
<text x="195.5" y="134.5">24</text>
<text x="195.5" y="137">25</text>
<text x="223.5" y="137">32</text>
<text x="223.5" y="134.5">33</text>
<text x="258.4" y="134.5">19</text>
<text x="258.4" y="137">21</text>
<text x="267.3" y="134.5">20 RC6</text>
<text x="267.3" y="137">22 RC5</text>
<text x="159.9" y="139.6">8</text>
<text x="195.5" y="139.6">26</text>
<text x="195.5" y="142.1">27</text>
<text x="223.5" y="142.1">30RC1</text>
<text x="223.5" y="139.6">31RE0</text>
<text x="223.5" y="142.1">30</text>
<text x="223.5" y="139.6">31</text>
<text x="258.4" y="139.6">23</text>
<text x="267.3" y="139.6">24 RC0</text>
<text x="96.4" y="150" transform="rotate(-90 96.4 150)">1</text>
<text x="103.4" y="149.7">3</text>
<text x="107.8" y="147.4" transform="rotate(-90 107.8 147.4)">6</text>
<text x="110.4" y="148.1" transform="rotate(-90 110.4 148.1)">7</text>
<text x="195.5" y="144.6">28</text>
<text x="223.5" y="144.6">29RC0</text>
<text x="223.5" y="144.6">29</text>
<text x="99" y="152.3">2</text>
<text x="103.4" y="154.8">2</text>
<text x="116.1" y="152.3">5</text>
<text x="96.4" y="156.3" transform="rotate(-90 96.4 156.3)">3</text>
<text x="107.8" y="158.8" transform="rotate(-90 107.8 158.8)">4</text>
<text x="110.4" y="158.2" transform="rotate(-90 110.4 158.2)">1</text>
<text x="112.9" y="157.6" transform="rotate(-90 112.9 157.6)">8</text>
<text x="149.8" y="157.3">1</text>
<text x="149.8" y="159.9">2</text>
</g>
<g font-size=".5" fill="#006464">
<text x="110.9" y="154.8" transform="rotate(-90 110.9 154.8)">GAINBYPASS</text>
<text x="113.4" y="153.5" transform="rotate(-90 113.4 153.5)">GAIN</text>
</g>
</svg>
